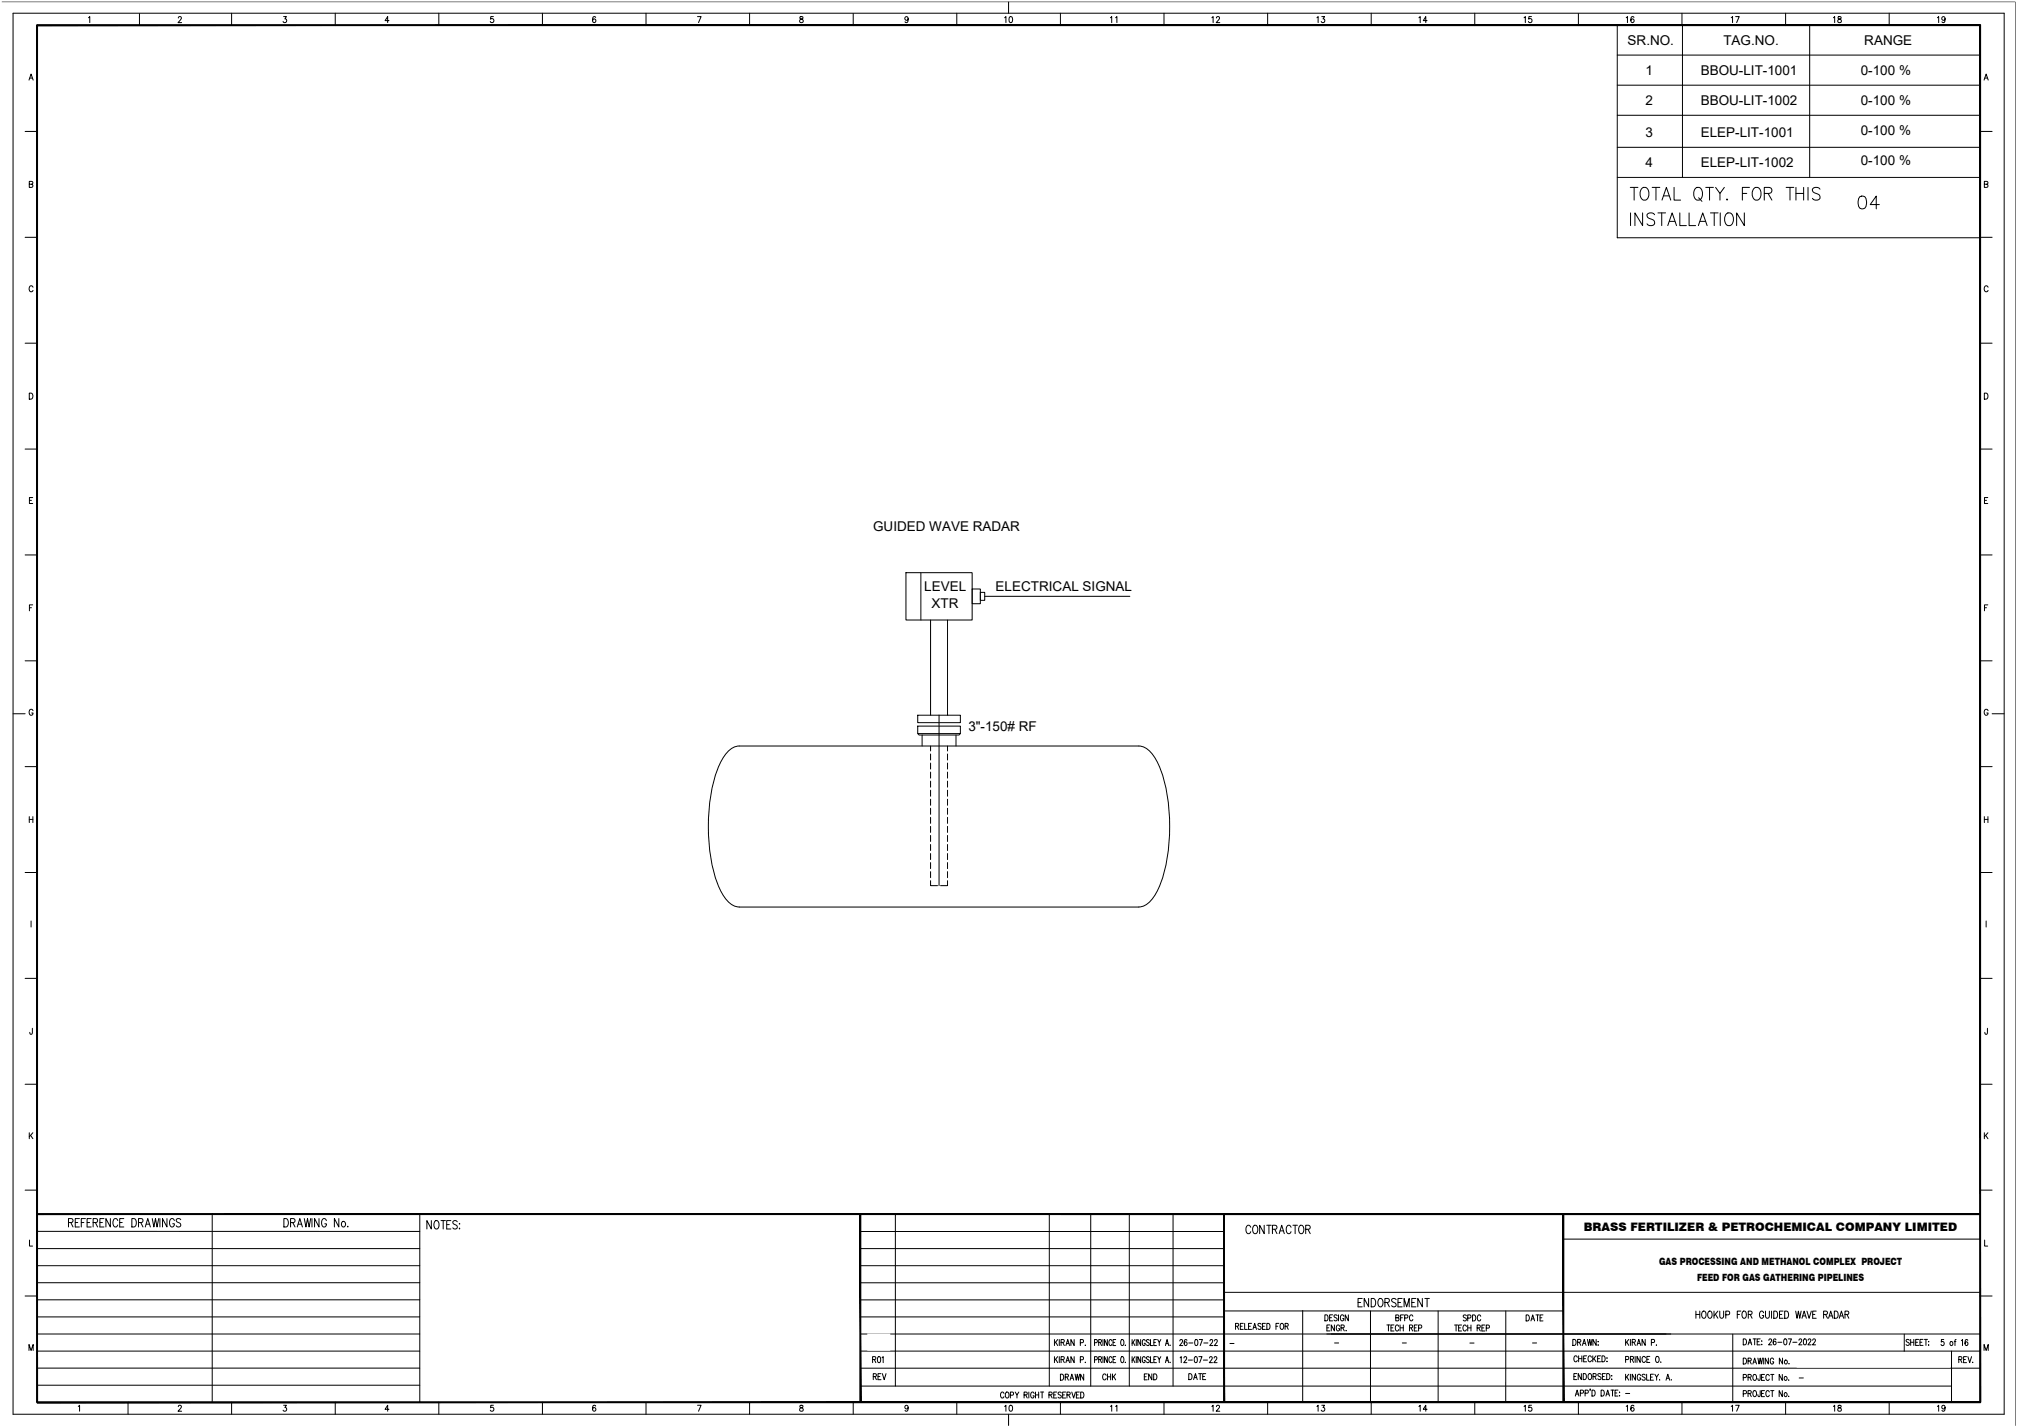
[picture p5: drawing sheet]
<svg xmlns="http://www.w3.org/2000/svg" width="1189mm" height="841mm" viewBox="0 0 1189 841" stroke-linecap="round" stroke-linejoin="round" font-family="sans-serif">
<!-- layer: 0 -->
<g fill="none" stroke="#000" stroke-width=".59">
<path d="M953 15v125h214M992 15v90M1067 15v90M953 32h214M953 50h214M953 68h214M953 87h214M953 105h214M1096 116a2.5 2.5 0 0 1 4 1 5 5 0 0 1-2 6h-1a5 5 0 0 1-1-7zM1108 121h-6l4-5v7M534 338h39v27h-39zM543 338v27"/>
<path d="M573 347h5v9h-5zM578 349h2v5h-2zM580 351h86M548 365v57M558 365v57M541 428h25v4h-25zM541 422h25v4h-25zM541 432l1 1h23l1-1M544 433v7M548 440v3M553 422v100M558 440v3"/>
<path d="M563 433v7M430 442l3-2h3h235a14 14 0 0 1 11 10 103 103 0 0 1 0 75 14 14 0 0 1-11 10h-235a14 14 0 0 1-11-10 103 103 0 0 1 0-75zM548 444v4M548 450v3M548 455v4M558 444v4M558 450v3M558 455v4M548 460v4M548 466v3M548 471v4M548 476v4"/>
<path d="M558 460v4M558 466v3M558 471v4M558 476v4M548 482v3M548 487v4M548 492v4M548 498v3M558 482v3M558 487v4M558 492v4M558 498v3"/>
<path d="M548 519v3h5M548 503v4M548 508v4M548 514v3M558 519v3h-4M558 503v4M558 508v4M558 514v3"/>
</g>
<!-- layer: TEXT -->
<g fill="none" stroke="#000" stroke-width=".59">
<path d="M961 110h4M963 110v8M968 111l1-1a4 4 0 0 1 3 3 4 4 0 0 1-1 5h-1a4 4 0 0 1-3-3 4 4 0 0 1 1-4zM974 110h4M976 110v8M980 118l2-8 3 8M981 115h3M987 110v8h4M1000 111v-1a4 4 0 0 1 4 3 4 4 0 0 1-2 5 4 4 0 0 1-4-3 4 4 0 0 1 2-4zM1001 117l2 2M1005 110h5M1008 110v8"/>
<path d="M1011 110l3 4 2-4M1014 114v4M1018 117v1M1027 114h3M1031 110h-4v8M1034 111a2.6 2.6 0 0 1 3 0 2.6 2.6 0 0 1 1 2v2a2.6 2.6 0 0 1-3 3 2.6 2.6 0 0 1-2-3v-2zM1040 114h3a1.8 1.8 0 0 0 1-2 1.8 1.8 0 0 0-1-2h-3v8M1042 114l2 4M1053 110h4M1055 110v8M1059 114h4M1059 110v8"/>
<path d="M1063 110v8M1066 110v8M1073 112a2.4 2.4 0 0 0-3-2 2.4 2.4 0 0 0-2 2l1 1 3 2a1.8 1.8 0 0 1 1 2 1.8 1.8 0 0 1-2 1h-2l-1-1M961 125v8M968 125v8l-4-8v8M975 127a2.4 2.4 0 0 0-2-2 2.4 2.4 0 0 0-2 2v1l4 2a1.8 1.8 0 0 1 0 2 1.8 1.8 0 0 1-1 1h-3v-1M977 125h5M979 125v8M983 133l3-8 2 8M984 130h3M990 125v8h4M996 125v8h3"/>
<path d="M1001 133l3-8 2 8M1002 130h3M1008 125h5M1010 125v8M1014 125v8M1018 126a2.6 2.6 0 0 1 4 2v2a2.6 2.6 0 0 1-3 3 2.6 2.6 0 0 1-2-3v-2zM1028 125v8l-4-8v8"/>
</g>
<!-- layer: Border Text -->
<g fill="none" stroke="#000" stroke-width=".59">
<path d="M52 10h1v3M105 11l1-1h1l-2 3h2M167 10h2l-1 1a1.1 1.1 0 0 1 1 2 1.1 1.1 0 0 1-2 0M229 12h-2l2-2v3M291 10h-2v1a1.2 1.2 0 0 1 2 0 1.2 1.2 0 0 1 0 2 1.2 1.2 0 0 1-2 0M351 10a1.7 1.7 0 0 0-2 1 1.7 1.7 0 0 0 1 2 1 1 0 0 0 1-1 1 1 0 0 0-1-1 1 1 0 0 0-1 1M411 10h2l-1 3M472 10v1a1.3 1.3 0 0 1 1 1 1.3 1.3 0 0 1 0 1 1.2 1.2 0 0 1-2-1 1.2 1.2 0 0 1 2-1v-1zM535 11a1 1 0 0 1-1 1 1 1 0 0 1 0-2 1 1 0 0 1 1 0v3h-2M592 10h1v3M595 10a1.6 1.6 0 0 1 2 2 1.6 1.6 0 0 1-2 1v-1zM655 10v3"/>
<path d="M658 10v3M714 10h1v3M717 11l1-1h1l-2 3h2M776 10h1v3M779 10h2l-1 1a1.1 1.1 0 0 1 1 2 1.1 1.1 0 0 1-2 0M836 10h1v3M841 12h-2l1-2v3M898 10h1v3M903 10h-2v1a1.1 1.1 0 0 1 2 0 1.1 1.1 0 0 1 0 2 1.1 1.1 0 0 1-2 0M959 10v3M963 10a1.6 1.6 0 0 0-2 1 1.6 1.6 0 0 0 2 2 1 1 0 0 0 0-2 1.1 1.1 0 0 0-2 1M1020 10h1v3"/>
<path d="M1023 10h2l-1 3M1081 10v3M1084 10v1a1.4 1.4 0 0 1 1 1 1.4 1.4 0 0 1 0 1 1.2 1.2 0 0 1-2-1 1.2 1.2 0 0 1 2-1v-1zM1142 10h1v3M1146 11a1 1 0 0 1-1 1 1 1 0 0 1 0-2 1 1 0 0 1 1 0v3h-1M17 47l1-3 2 3M18 46h1M1169 47l2-3 1 3M1170 46h1M17 109l2-1v-1h-2v3h2v-1M1170 109l1-1 1-1h-2v3h2v-1h-1M19 169a1.2 1.2 0 0 0-1-1 1.2 1.2 0 0 0-1 2v1a1.2 1.2 0 0 0 1 1 1.2 1.2 0 0 0 1-1"/>
<path d="M1172 169a1.2 1.2 0 0 0-2-1 1.2 1.2 0 0 0 0 2v1a1.2 1.2 0 0 0 0 1 1.2 1.2 0 0 0 2-1M17 232a1.8 1.8 0 0 1 2 1 1.8 1.8 0 0 1-2 2zM1170 232a1.8 1.8 0 0 1 2 1 1.8 1.8 0 0 1-2 2zM17 295h2M19 293h-2v4h2M1170 295h1M1172 293h-2v4h2M17 358h2M19 356h-2v4M1170 358h1M1172 356h-2v4M19 419a1.2 1.2 0 0 0-1-1 1.2 1.2 0 0 0-1 1v1a1.2 1.2 0 0 0 1 2 1.2 1.2 0 0 0 1-2"/>
<path d="M1172 419a1.2 1.2 0 0 0-2-1 1.2 1.2 0 0 0 0 1v1a1.2 1.2 0 0 0 1 2 1.2 1.2 0 0 0 1-2h-1M17 481v4M17 483h2M19 481v4M1170 483h2M1170 481v4M1172 481v4M18 543v3M1171 543v3M19 606v3h-1v-1M1171 606v3h-1v-1M17 668v3"/>
<path d="M18 669l1 2M19 668l-2 2M1170 668v3M1170 669l2 2M1172 668l-2 2M47 718h-3v5h3M50 718h-2v5M54 718h-3v5h3M61 718h-2v5h2M65 718v5l-3-5v5M69 719a1.5 1.5 0 0 0-1-1 1.5 1.5 0 0 0-1 2v1a1.5 1.5 0 0 0 1 2 1.5 1.5 0 0 0 1-1M73 718h-2v5h2"/>
<path d="M78 718a2.5 2.5 0 0 1 2 3 2.5 2.5 0 0 1-2 2zM90 718l1 5 1-5 1 5 1-5M94 718v5M98 718v5l-2-5v5M103 719a1.5 1.5 0 0 0-2-1 1.5 1.5 0 0 0-1 2v1a1.5 1.5 0 0 0 1 2 1.5 1.5 0 0 0 2-2h-1M107 719l-1-1-2 1v1l2 1a1.4 1.4 0 0 1 0 2 1.4 1.4 0 0 1-2-1M167 718a2.5 2.5 0 0 1 3 3 2.5 2.5 0 0 1-3 2zM179 718l1 5 1-5 1 5 1-5M184 718v5M188 718v5l-3-5v5M192 719a1.5 1.5 0 0 0-1-1 1.5 1.5 0 0 0-1 2v1a1.5 1.5 0 0 0 1 2 1.5 1.5 0 0 0 1-2h-1M200 718v5l-3-5v5"/>
<path d="M254 719v5l-2-5v5M257 720v-1a2.6 2.6 0 0 1 2 3 2.6 2.6 0 0 1-2 2 3 3 0 0 1 0-4zM260 719h3M261 719v5M266 719h-3v5h3M17 731v3h2M40 721l3-1v-2h-3v5M42 721l1 2M44 721h2M48 721h1M51 721h2M55 721l2-1v-2h-2v5"/>
<path d="M56 721l2 2M59 721h1M71 721h1M82 721l2-1v-2h-2v5M83 721l1 2M86 723l1-5 2 5M86 721h2M171 721l3-1v-1l-3-1v5M173 721l1 2M175 723l2-5 1 5M176 721h2M205 723h.1"/>
<path d="M263 722h2M270 720l-1-1-2 1v1l3 2-1 1h-2M271 721h.1M271 724h.1M737 723a1.5 1.5 0 0 0-2-1 1.5 1.5 0 0 0-1 2v1a1.5 1.5 0 0 0 1 2 1.5 1.5 0 0 0 2-1M739 722a2.5 2.5 0 0 1 2 3 2.5 2.5 0 0 1-2 2 3 3 0 0 1 0-5zM745 722v5l-3-5v5M747 722h2M748 722v5M750 724h2v-2h-2v5M751 724l2 3M754 727l1-5 2 5"/>
<path d="M755 725h1M761 723a1.5 1.5 0 0 0-2-1 1.5 1.5 0 0 0-1 2v1a1.5 1.5 0 0 0 1 2 1.5 1.5 0 0 0 2-1M762 722h3M763 722v5M766 722h1a2.5 2.5 0 0 1 2 3 2.5 2.5 0 0 1-2 2 3 3 0 0 1-1-5zM770 724h2v-2h-2v5M771 724l1 3M1170 731v3h2M733 780h-2v4h2M734 780v4h1M738 780h-2v4h2M746 780h-2v4h2"/>
<path d="M747 780a1.8 1.8 0 0 1 2 2 1.8 1.8 0 0 1-2 2zM754 780h-2v4M781 775a1.8 1.8 0 0 1 2 2 1.8 1.8 0 0 1-2 1zM784 777h1M785 775h-1v3h1M788 775h-1h-1l1 1 1 1a1 1 0 0 1 0 1 1 1 0 0 1-1 0h-1M789 775v3M792 776a1 1 0 0 0-1-1 1 1 0 0 0-1 1v1a1.1 1.1 0 0 0 1 1 1.1 1.1 0 0 0 1-1h-1M795 775v3l-2-3v3M800 768h2M803 765h-3v5h3M807 765v5l-3-5v5"/>
<path d="M808 765a2.5 2.5 0 0 1 3 3 2.5 2.5 0 0 1-3 2zM813 766v-1a2.6 2.6 0 0 1 2 3 2.6 2.6 0 0 1-2 2 3 3 0 0 1 0-4zM816 768l3-1v-1l-3-1v5M818 768l1 2M823 777l1-1v-1h-1v3h1l1-1h-1M823 766l-1-1-2 1 1 1 2 1a1.4 1.4 0 0 1-1 2 1.4 1.4 0 0 1-2-1M824 768h2M826 777h1M826 765h-2v5h2M827 775h-1v3M828 770v-5l1 5 2-5v5M828 777h2v-2h-2v3"/>
<path d="M832 768h2M833 776a1.1 1.1 0 0 0-2-1 1 1 0 0 0 0 1v1a1 1 0 0 0 0 1 1 1 0 0 0 2 0M835 765h-3v5h3M838 765v5l-2-5v5M840 765h3M841 765v5M864 775h-2l1 1 1 1a1 1 0 0 1 0 1 1 1 0 0 1-2 0M865 777h2v-2h-2v4M868 775a1.8 1.8 0 0 1 2 2 1.8 1.8 0 0 1-2 2zM873 776a1 1 0 0 0-1-1 1 1 0 0 0-1 1v1a1 1 0 0 0 1 1 1 1 0 0 0 1 0M900 775a1.8 1.8 0 0 1 1 2 1.8 1.8 0 0 1-1 2zM902 779l1-4 2 4"/>
<path d="M903 777h1M905 775h2M906 775v4M908 777h1M909 775h-1v4h1M17 796v-4l1 4 2-4v4M728 782l2-1v-1h-2v4M729 782l1 2M731 782h1M736 782h1M738 784l2-4 1 4M739 782h1"/>
<path d="M743 780h-2l2 2v2l-2-1M744 782h1M752 782h1M755 780a1.7 1.7 0 0 1 2 2 1.7 1.7 0 0 1-2 1l-1-1zM757 782l2-1v-1h-2v4M758 782l1 2M782 783h1M784 781h-2v3h2M787 781v3l-2-3v3M790 782a1.1 1.1 0 0 0-2-1 1 1 0 0 0 0 1v1a1 1 0 0 0 1 1 1 1 0 0 0 1-1h-1M790 783l2-1v-1h-2v3M791 783l1 1"/>
<path d="M793 784h1M817 781h2M818 781v3M820 783h1M822 781h-2v3h2M824 782a1 1 0 0 0-1-1 1 1 0 0 0-1 1v1a1 1 0 0 0 1 1 1 1 0 0 0 1 0M825 783h2M825 781v3M827 781v3M831 783l1-1v-1h-1v3M832 783l1 1M834 783h1"/>
<path d="M835 781h-1v3h1M836 783h2v-2h-2v3M857 781h2M858 781v3M860 783h1M861 781h-1v3h1M864 782a1 1 0 0 0-1-1 1 1 0 0 0-1 1v1a1 1 0 0 0 1 1 1 1 0 0 0 1 0M865 783h2M865 781v3M867 781v3M871 783l1-1v-1h-1v3M872 783l1 1"/>
<path d="M873 783h2M875 781h-2v3h2M876 783h2v-2h-2v3M927 789a1.8 1.8 0 0 1 2 2 1.8 1.8 0 0 1-2 2zM930 800a1.1 1.1 0 0 0-2-1 1 1 0 0 0 0 1v1a1 1 0 0 0 0 2 1.1 1.1 0 0 0 2-1M930 791h1l1-1-2-1v4M930 799v4M931 791l1 2M932 799v4M933 793l1-4 1 4M933 792h1M935 799h-2v4h2"/>
<path d="M936 789v4l1-4 1 4v-4M938 800a1 1 0 0 0-1-1 1 1 0 0 0-1 1v1a1.1 1.1 0 0 0 1 2 1 1 0 0 0 1-1M939 799v4M941 799l-2 2M941 789v4l-2-4v4M942 791h.1M942 793h.1M943 799h-1v4h1M944 799a1.8 1.8 0 0 1 2 2 1.8 1.8 0 0 1-2 2zM1028 789a1.8 1.8 0 0 1 1 2 1.8 1.8 0 0 1-1 2zM1030 793l1-4 1 4M1031 791h1"/>
<path d="M1033 789h2M1034 789v4M1036 791h1M1037 789h-1v4h1M1038 790h.1M1038 792h.1M1125 790v-1l-2 1 2 2v1l-2-1M1126 789v4M1126 791h2M1128 789v4M1129 791h1M1131 789h-2v4h2"/>
<path d="M1132 791h1M1133 789h-1v4h1M1134 789h2M1135 789v4M1137 791h.1M1137 793h.1M1159 800h-2v3h2M1160 800l1 3 1-3M1169 796v-4l2 4 1-4v4M515 811h1v-1h-1v3M516 811l1 2M518 811h1"/>
<path d="M519 810h-1v3h1M520 810l1 3 1-3M625 810a1.8 1.8 0 0 1 2 2 1.8 1.8 0 0 1-2 1zM628 812l1-1v-1h-1v3M629 812l1 1M631 813l1-3 1 3M631 812h1M634 810v3l1-3 1 3v-3M639 810v3l-2-3v3M652 811a1 1 0 0 0-1-1 1 1 0 0 0-1 1v1a1 1 0 0 0 1 1 1 1 0 0 0 1-1M653 810v3M653 811h2"/>
<path d="M655 810v3M656 810v3M656 811l2 2M658 810l-2 2M674 811h2M676 810h-2v3h2M679 810v3l-2-3v3M680 810a1.8 1.8 0 0 1 2 1 1.8 1.8 0 0 1-2 2zM701 810a1.8 1.8 0 0 1 2 1 1.8 1.8 0 0 1-2 2zM704 813l1-3 1 3M704 812h1M706 810h2"/>
<path d="M707 810v3M709 811h1M711 810h-2v3h2M928 811h1M929 810h-1v3h1M930 801h2M932 810v3l-2-3v3M933 810a1.8 1.8 0 0 1 2 1 1.8 1.8 0 0 1-2 2zM933 801h2M937 810a1.7 1.7 0 0 1 1 1 1.7 1.7 0 0 1-1 2l-1-1zM937 819v1M938 819a1.8 1.8 0 0 1 2 2 1.8 1.8 0 0 1-2 2z"/>
<path d="M939 811h2v-1h-2v3M939 801l2 2M940 811l1 2M942 801h1M944 810h-1h-1l2 2-1 1h-1M944 819a1.8 1.8 0 0 1 2 2 1.8 1.8 0 0 1-2 2zM944 811h2M946 810h-2v3h2M947 810a1.8 1.8 0 0 1 2 1 1.8 1.8 0 0 1-2 2zM947 800h.1M947 802h.1M950 819h1"/>
<path d="M950 811h.1M950 813h.1M950 819v4M954 819h-2v4h2M1028 800a1.8 1.8 0 0 1 1 2 1.8 1.8 0 0 1-1 2zM1028 812h1v-2h-1v4M1030 802h2v-1l-2-1v4M1030 812h2v-2h-2v4M1031 802l1 2M1031 812l1 2M1033 804l1-4 1 4M1034 803h1"/>
<path d="M1034 820a1.7 1.7 0 0 1 1 1 1.7 1.7 0 0 1-1 2l-1-1zM1034 810a1.7 1.7 0 0 1 1 2 1.7 1.7 0 0 1-1 1l-1-1zM1036 800l1 4v-4l1 4 1-4M1037 820v3h-1v-1M1037 810v3h-1v-1M1038 812h1M1039 800v4M1040 820h-2v3h2M1040 810h-2v4h2M1042 800v4l-2-4v4M1043 811a1 1 0 0 0-1-1 1 1 0 0 0-1 1v1a1.1 1.1 0 0 0 1 2 1 1 0 0 0 1-1M1044 820h2"/>
<path d="M1044 810h2M1045 820v3M1045 810v4M1045 801a1 1 0 0 0-1-1 1.1 1.1 0 0 0-1 2v1a1 1 0 0 0 1 1 1 1 0 0 0 1-1M1051 820v3l-2-3v3M1051 810v4l-2-4v4M1051 800v4l-2-4v4M1054 813h.1M1054 804h1M1155 801h1v-1h-1v3M1155 801l1 2M1157 801h1"/>
<path d="M1163 803h.1M46 829l1-1v4M105 829l1-1 1 1-2 3h2M167 828h2l-1 2a1.1 1.1 0 0 1 1 1 1.1 1.1 0 0 1-2 0M229 831h-2l2-3v4M291 828h-2v2a1.2 1.2 0 0 1 2 0 1.2 1.2 0 0 1 0 1 1.2 1.2 0 0 1-2 0M351 829v-1a1.7 1.7 0 0 0-2 2 1.7 1.7 0 0 0 1 2 1 1 0 0 0 1-1 1 1 0 0 0-1-1 1 1 0 0 0-1 1M411 828h2l-1 4M472 828v1a1.4 1.4 0 0 1 1 1 1.4 1.4 0 0 1 0 2 1.1 1.1 0 0 1-2-1 1.1 1.1 0 0 1 2-1v-2zM535 829a1 1 0 0 1-1 1 1 1 0 0 1 0-1 1 1 0 0 1 1 0v3l-2-1M592 821a1.1 1.1 0 0 0-2-1 1 1 0 0 0 0 2v1a1 1 0 0 0 1 1 1 1 0 0 0 1-1M592 829l1-1v4"/>
<path d="M593 821v-1a1.7 1.7 0 0 1 2 2 1.7 1.7 0 0 1-2 2v-1zM595 828a1.6 1.6 0 0 1 2 2 1.6 1.6 0 0 1-2 2v-2zM596 822h1v-1l-1-1v4M598 820l1 2 2-2M599 822v2M604 822h1v-1l-1-1v4M605 822v2M606 820v4M610 821a1.1 1.1 0 0 0-2-1 1 1 0 0 0 0 2v1a1.1 1.1 0 0 0 1 1 1.1 1.1 0 0 0 1-1h-1M610 820v4M610 822h2M612 820v4"/>
<path d="M613 820h2M614 820v4M618 822h2v-1l-2-1v4M619 822l1 2M621 822h1M623 820h-2v4h2M626 821l-1-1-1 1v1l1 1v1l-1-1M626 822h1M628 820h-2v4h2M629 822h1l1-1-2-1v4M630 822l1 2M632 820l1 4 1-4"/>
<path d="M634 822h1M636 820h-2v4h2M637 820a1.8 1.8 0 0 1 2 2 1.8 1.8 0 0 1-2 2zM655 829v-1v4M658 829v-1v4M714 829l1-1v4M717 829l1-1 1 1-2 3h2M776 829l1-1v4M779 828h2l-1 2a1.1 1.1 0 0 1 1 1 1.1 1.1 0 0 1-2 0M836 829l1-1v4M841 831h-2l1-3v4M898 829l1-1v4"/>
<path d="M903 828h-2v2a1.1 1.1 0 0 1 2 0 1.1 1.1 0 0 1 0 1 1.1 1.1 0 0 1-2 0M929 823l1-4 1 4M929 822h1M931 821h2v-2h-2v4M934 821h2v-1l-2-1v4M947 823l1-4 1 4M947 822h1M952 821h1M955 820h.1M955 822h.1M959 829v-1v4M963 829v-1a1.6 1.6 0 0 0-2 2 1.6 1.6 0 0 0 2 2 1 1 0 0 0 0-2 1.1 1.1 0 0 0-2 1"/>
<path d="M1020 829l1-1v4M1023 828h2l-1 4M1028 821h1v-1h-1v3M1030 821h2v-1h-2v3M1031 821l1 2M1038 821h1M1043 820a1 1 0 0 0-1 0 1 1 0 0 0-1 1v1a1 1 0 0 0 1 1 1 1 0 0 0 1-1M1054 823h.1M1081 829v-1v4M1084 828v1a1.4 1.4 0 0 1 1 1 1.4 1.4 0 0 1 0 2 1.2 1.2 0 0 1-2-1 1.2 1.2 0 0 1 2-1v-2zM1142 829l1-1v4M1146 829a1 1 0 0 1-1 1 1 1 0 0 1 0-1 1 1 0 0 1 1 0v3l-1-1"/>
<circle cx="202" cy="721" r="1.5"/>
<circle cx="1052" cy="812" r="1.1"/>
<circle cx="1053" cy="803" r="1.1"/>
<circle cx="1052" cy="822" r="1.1"/>
</g>
<!-- layer: BORDER -->
<g fill="none" stroke="#000" stroke-width=".59">
<path d="M1 1h1187v839M8 8h1173v826h-1173zM82 8v7M137 8v7M198 8v7M259 8v7M320 8v7M381 8v7M442 8v7M503 8v7M564 8v7M594 1v7"/>
<path d="M625 8v7M686 8v7M747 8v7M808 8v7M869 8v7M930 8v7M991 8v7M1052 8v7M1114 8v7M15 77h7M1167 77h7M15 140h7"/>
<path d="M1167 140h7M15 202h7M1167 202h7M15 265h7M1167 265h7M15 327h7M1167 327h7M15 389h7M1167 389h7M8 421h7M1174 421h7M15 452h7"/>
<path d="M1167 452h7M15 514h7M1167 514h7M15 577h7M1167 577h7M15 639h7M1167 639h7M15 701h7M125 716v110M247 716v110M528 716v101M618 716v101"/>
<path d="M643 716v101M666 716v101M691 716v101M1167 701h7M22 726h225M22 736h225M507 726h214M507 736h215M921 730h246M22 756h225M22 746h225M507 756h215"/>
<path d="M507 746h214M15 764h7M22 776h225M22 766h225M507 776h215M507 766h214M721 762h446M722 773h199M768 772v54M808 773v53M848 773v53M888 773v53"/>
<path d="M1167 764h7M22 786h225M22 796h225M507 796h660M507 786h660M782 786h203M1021 786v40M1122 786v10M1150 796v30M22 806h225M22 816h225M507 817h643"/>
<path d="M507 806h660M75 826v8M137 826v8M198 826v8M259 826v8M320 826v8M381 826v8M442 826v8M503 826v8M564 826v8M594 834v6M625 826v8"/>
<path d="M686 826v8M747 826v8M808 826v8M869 826v8M930 826v8M991 826v8M1052 826v8M1114 826v8"/>
</g>
<g fill="#000" stroke="#000" stroke-width=".59">
<path d="M22 15h1145zM22 15h1145z"/>
<path d="M1167 15v811v-811zM1167 15v811z"/>
<path d="M22 715v1l1145-1zM22 716l1145-1v1z"/>
<path d="M22 15v811zM22 15v811z"/>
<path d="M22 826v1l1145-1zM22 827l1145-1v1z"/>
<path d="M507 716v110zM507 716v110z"/>
<path d="M721 716v110h1zM721 716h1v110z"/>
<path d="M921 716v110h1zM921 716h1v110z"/>
</g>
<!-- layer: Border Attributes -->
<g fill="none" stroke="#000" stroke-width=".59">
<path d="M1000 773v4M1000 775h2M1002 773v4M1004 773a2.2 2.2 0 0 1 2 2 2.2 2.2 0 0 1-2 2 2.8 2.8 0 0 1 0-4zM1007 773h1a2.2 2.2 0 0 1 1 2 2.2 2.2 0 0 1-1 2 2.8 2.8 0 0 1-1-4zM1010 773v4M1011 775l2 2M1013 773l-3 3M1014 773v3l1 1 1-1v-3M1017 775h2v-2h-2v4M1024 775h1M1026 773h-2v4"/>
<path d="M1027 773h1a2.2 2.2 0 0 1 1 2 2.2 2.2 0 0 1-1 2 2.8 2.8 0 0 1-1-4zM1030 775h2l1-2h-3v4M1032 775l1 2M1040 774a1.3 1.3 0 0 0-2-1 1.3 1.3 0 0 0-1 1v1a1.3 1.3 0 0 0 1 2 1.4 1.4 0 0 0 2-2h-1M1041 773v3l1 1 1-1v-3M1044 773v4M1045 773a2.1 2.1 0 0 1 3 2 2.1 2.1 0 0 1-3 2zM1049 775h1M1051 773h-2v4h2M1052 773a2.1 2.1 0 0 1 2 2 2.1 2.1 0 0 1-2 2zM1058 773l1 4 1-4 1 4 1-4M1062 777l1-4 2 4"/>
<path d="M1063 776h1M1065 773l1 4 2-4M1068 775h2M1071 773h-3v4h3M1075 775h2v-2h-2v4M1076 775l1 2M1078 777l1-4 1 4M1078 776h2M1081 773a2.1 2.1 0 0 1 2 2 2.1 2.1 0 0 1-2 2zM1084 777l1-4 2 4M1085 776h1M1087 775h2v-2h-2v4"/>
<path d="M1089 775l1 2M518 800a1.7 1.7 0 0 1 1 1 1.7 1.7 0 0 1-1 2l-1-1zM622 789v4M622 800v3M622 791l1 2M623 800l-1 2M623 789l-1 3M624 789v4M624 800v3M625 791h2v-1l-2-1v4M626 791l1 2M628 793l1-4 1 4"/>
<path d="M629 792h1M633 800v3l-2-3v3M633 789v4l-2-4v4M637 791h1v-1l-1-1v4M640 793h.1M645 791h2v-1l-2-1v4M648 791h1v-1l-1-1v4M648 791l1 2M650 789v4M650 800v3M653 800v3l-2-3v3M653 789v4l-2-4v4"/>
<path d="M655 790a.9 .9 0 0 0-1 0 .9 .9 0 0 0 0 1v1a.9 .9 0 0 0 0 1 .9 .9 0 0 0 1-1M656 791h1M658 800h-2v3h2M658 789h-2v4h2M661 800a1.7 1.7 0 0 1 2 1 1.7 1.7 0 0 1-2 2v-1zM661 790v-1a1.7 1.7 0 0 1 2 2 1.7 1.7 0 0 1-2 2v-1zM663 793h.1M667 789v4M667 800v3M668 791l1 2M669 800l-2 2M669 789l-2 3"/>
<path d="M670 789v4M670 800v3M672 800v3l-1-3v3M672 789v4l-1-4v4M675 790a.9 .9 0 0 0-1 0 .9 .9 0 0 0-1 1v1a1 1 0 0 0 1 1 1 1 0 0 0 1-1h-1M677 790a.8 .8 0 0 0-1 0 .8 .8 0 0 0 0 1h1a1 1 0 0 1 0 2 .9 .9 0 0 1-1 0M678 800v3h2M678 789v4h2M680 791h1M682 800h-2v3h2M682 789h-2v4h2M682 800l1 1 1-1"/>
<path d="M682 789l1 2 1-2M683 791v2M687 793l1-4 1 4M687 792h1M690 793h.1M695 790l1-1 1 1-2 3h2M700 790l-1-1a1.7 1.7 0 0 0-1 2 1.7 1.7 0 0 0 1 2 1.1 1.1 0 0 0 1-2 1 1 0 0 0-2 0v1M701 792h2M704 800a1.7 1.7 0 0 1 2 1 1.7 1.7 0 0 1-1 2l-1-1zM705 790a1.7 1.7 0 0 1 1 1 1.7 1.7 0 0 1-1 2l-1-1zM707 800h1l-1 3M707 789h2l-2 4"/>
<path d="M710 792h2M713 790l1-1 1 1-2 3h2M716 790a.8 .8 0 0 1 1 0 .8 .8 0 0 1 0 1l-1 2h2M725 792h2M787 792h2M827 792h2M866 792h3M903 792h3M958 789v4M959 791l1 2M960 789l-2 3M961 789v4"/>
<path d="M962 791h2v-1l-2-1v4M963 791l1 2M964 799v4M965 793l1-4 1 4M965 792h2M967 799v4l-2-4v4M970 789v4l-2-4v4M972 799h-1v4h1M973 791h2v-1l-2-1v4M976 793h.1M976 800l1-1a1.7 1.7 0 0 1 1 2 1.7 1.7 0 0 1-2 2v-1zM1043 790v-1l1 1-2 3h2"/>
<path d="M1047 790l-1-1a1.7 1.7 0 0 0-1 2 1.7 1.7 0 0 0 2 1 1 1 0 0 0 0-1 1 1 0 0 0-2 0M1048 791h2M1052 789a1.6 1.6 0 0 1 1 2 1.6 1.6 0 0 1-1 1l-1-1zM1054 789h2l-1 4M1057 791h2M1060 790l1-1a.9 .9 0 0 1 1 1 .9 .9 0 0 1 0 1l-2 2h2M1063 789a1.7 1.7 0 0 1 2 2 1.7 1.7 0 0 1-1 2l-1-1zM1066 790v-1a.9 .9 0 0 1 1 1 .9 .9 0 0 1 0 1l-1 2h2M1068 790l1-1a.9 .9 0 0 1 1 0 1 1 0 0 1 0 2l-2 2h2M1146 789h-2v2a1 1 0 0 1 2 0 1 1 0 0 1 0 2 1.1 1.1 0 0 1-2-1M1152 791h1M1153 789l-1 1v3"/>
<path d="M1156 790l1-1v4M1160 790a1.8 1.8 0 0 0-2 1 1.8 1.8 0 0 0 1 2 1 1 0 0 0 1-1 1.1 1.1 0 0 0-2-1v1M514 801h2v-1h-2v3M515 801l1 2M520 800h1v3M622 801l1 2M625 801h2v-1h-2v3M626 801l1 2M628 803l1-3 1 3M629 802h1M637 801h1v-1h-1v3M640 803h.1"/>
<path d="M645 801h2v-1h-2v3M648 801h1v-1h-1v3M648 801l1 2M655 800a.9 .9 0 0 0-1 0 .9 .9 0 0 0 0 1v1a.9 .9 0 0 0 0 1 .9 .9 0 0 0 1-1M656 801h1M663 803h.1M668 801l1 2M675 800a.9 .9 0 0 0-1 0 .9 .9 0 0 0-1 1v1a1 1 0 0 0 1 1 1 1 0 0 0 1-1h-1M677 800a.8 .8 0 0 0-1 0 .8 .8 0 0 0 0 1h1a1 1 0 0 1 0 2 .9 .9 0 0 1-1 0M680 801h1M683 801v2M687 803l1-3 1 3"/>
<path d="M687 802h1M690 803h.1M696 800v3M698 800a.8 .8 0 0 1 1 0 .8 .8 0 0 1 0 1l-1 2h2M700 802h3M709 802h3M713 800a.8 .8 0 0 1 1 0 .8 .8 0 0 1 0 1l-1 2h2M716 800h1l-2 3h2M958 801h2v-1l-2-1v4M958 810v3M959 811l1 2M960 810l-2 2"/>
<path d="M961 801h2v-1l-2-1v4M961 810v3M962 801l1 2M964 810v3l-2-3v3M967 811a1 1 0 0 0-1-1 1 1 0 0 0-1 1v1a1.1 1.1 0 0 0 1 1 1.1 1.1 0 0 0 1-1h-1M970 810h-1h-1l2 3h-1h-1M970 800a1 1 0 0 0-1-1 1.1 1.1 0 0 0-1 2v1a1 1 0 0 0 1 1 1 1 0 0 0 1-1M971 810v3h1M971 801h1M973 812h1M975 810h-2v3h2M975 810l1 2 2-2"/>
<path d="M976 812v1M978 813h.1M979 803h.1M982 813l1-3 1 3M982 812h2M985 813h.1M1060 812h3M958 821h3"/>
<circle cx="1150" cy="792" r="1.1"/>
</g>
<g font-size="8">
<text x="959" y="27">SR.NO.</text>
<text x="1016" y="27">TAG.NO.</text>
<text x="1099" y="27">RANGE</text>
<text x="970" y="44">1</text>
<text x="1002" y="44">BBOU-LIT-1001</text>
<text x="1097" y="44">0-100 %</text>
<text x="970" y="62">2</text>
<text x="1002" y="62">BBOU-LIT-1002</text>
<text x="1097" y="62">0-100 %</text>
<text x="970" y="81">3</text>
<text x="1002" y="81">ELEP-LIT-1001</text>
<text x="1097" y="80">0-100 %</text>
<text x="970" y="99">4</text>
<text x="1002" y="99">ELEP-LIT-1002</text>
<text x="1097" y="97">0-100 %</text>
<text x="515" y="313">GUIDED WAVE RADAR</text>
<text x="545" y="348">LEVEL</text>
<text x="587" y="349">ELECTRICAL SIGNAL</text>
<text x="549" y="358">XTR</text>
<text x="571" y="431">3&quot;-150# RF</text>
</g>
<text font-size="6.9" x="933" y="726">BRASS FERTILIZER &amp; PETROCHEMICAL COMPANY LIMITED</text>
<g font-size="5.9">
<text x="978" y="746">GAS PROCESSING AND METHANOL COMPLEX PROJECT</text>
<text x="1000" y="755">FEED FOR GAS GATHERING PIPELINES</text>
</g>
</svg>
